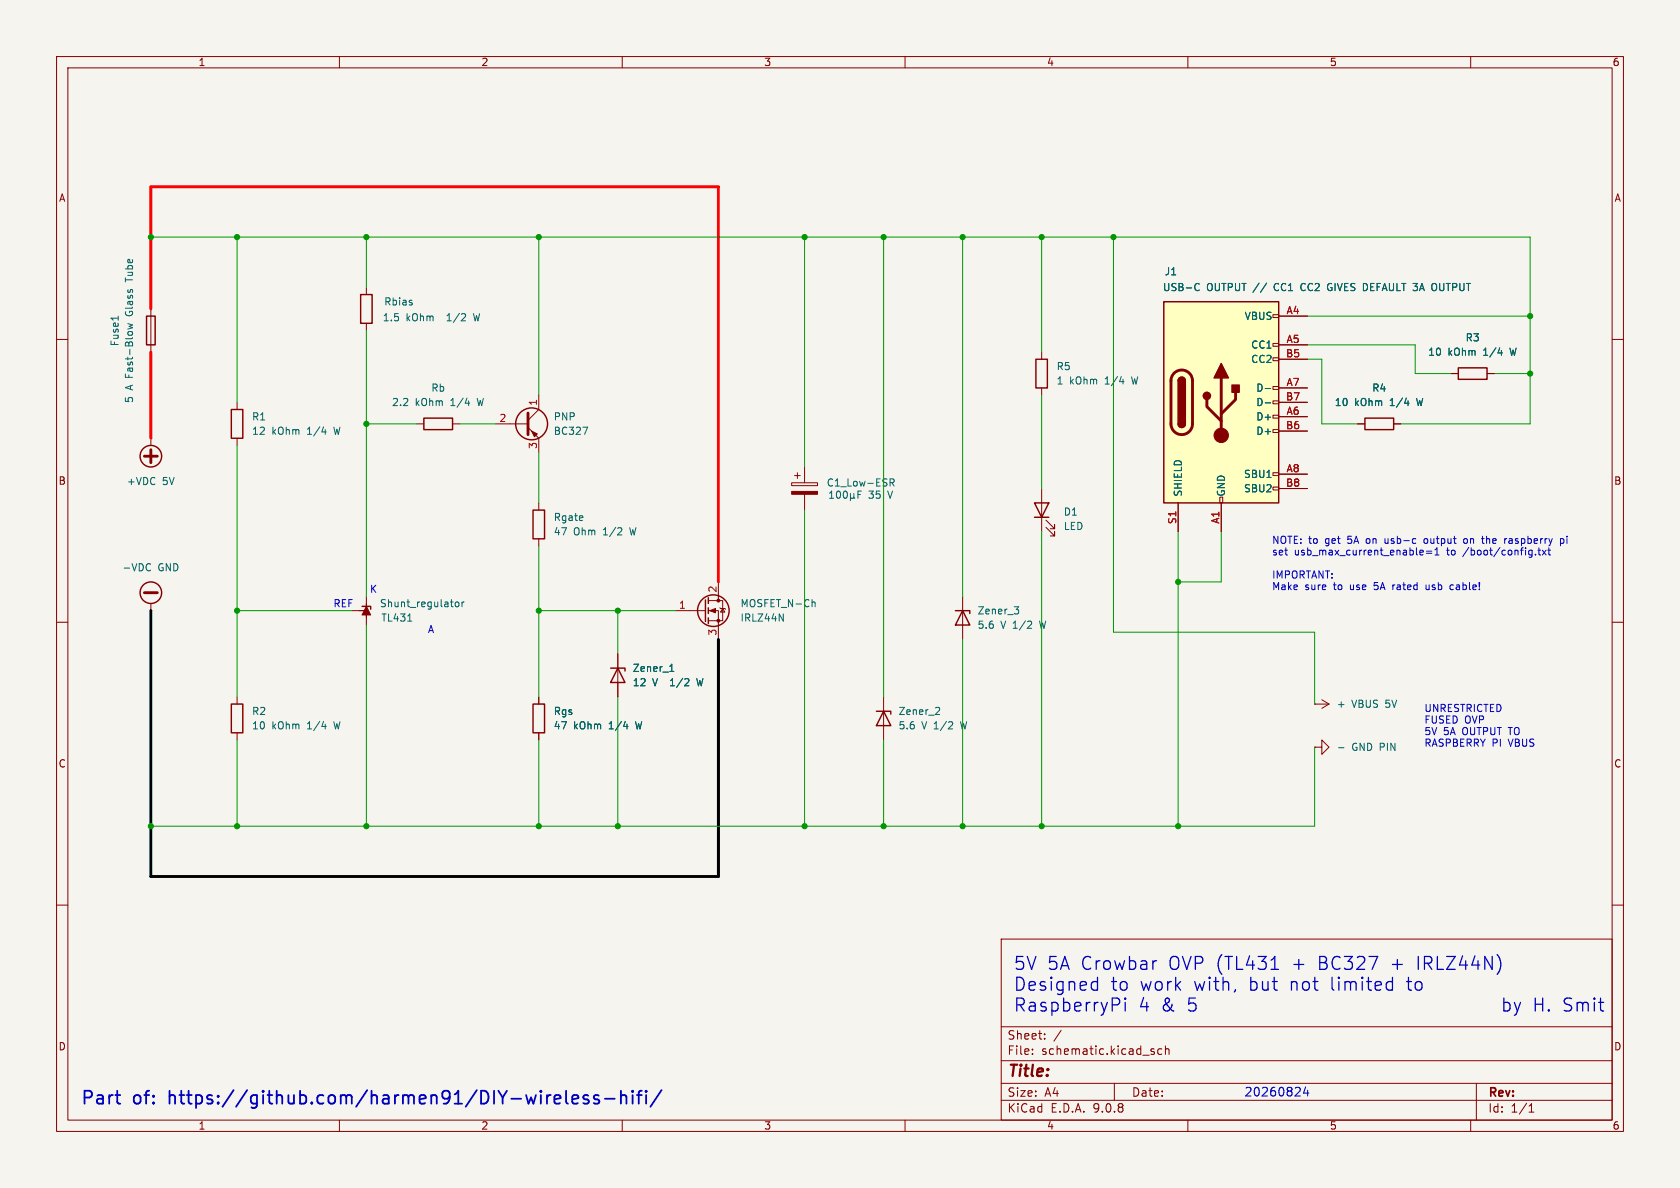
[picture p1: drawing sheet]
<svg xmlns="http://www.w3.org/2000/svg" width="297mm" height="210mm" viewBox="0 0 297 210" stroke-linecap="round" stroke-linejoin="round" font-family="sans-serif">
<path d="M0 0h297v210h-297z" fill="#f5f4ef" stroke="#f5f4ef" stroke-width=".18"/>
<g fill="none" stroke="#840000" stroke-width=".18">
<path d="M10 10h277v190h-277zM12 12h273v186h-273zM60 10v2M110 10v2M160 10v2M210 10v2M260 10v2M64.8 50.8v1.3M64.8 57.2v1.2M10 60h2M26.7 77.5h.1M26.7 77.5v1.2"/>
<path d="M41.9 71.1v1.3M41.9 77.5v1.2M73.7 74.9h1.2M80 74.9h1.3M87.6 74.9h5.7M93.3 75.6l1.9 1.9v2.5M95.2 69.9v2.5l-1.9 1.9M256.5 66h1.3M262.9 66h1.3M285 60h2M140 85.3h4.5v.6h-4.5zM140.5 84.1h1"/>
<path d="M141 83.6v1M142.2 82.6v2.7M142.2 87.4v2.8M184.1 86.4v7.6M184.9 93.2l1.5 1.5v-.7v.7h-.7M184.9 91.9l1.5 1.6v-.8v.8h-.7M10 110h2M109.2 115.6v7.6M119.4 108h5.3M125.2 106.2h2.6v3.5h-2.6M125.2 108h1.8v5M127 102.9v3.3"/>
<path d="M127.3 107.4l.1 .2h.7l.2 .1M127.8 107.6l.3 .6h-.7zM170.2 105.4v7.6M285 110h2M41.9 123.2v1.3M41.9 129.5v1.3M95.2 123.2v1.3M95.2 129.5v1.3M156.2 123.2v7.6M232.4 124.5h.1M232.4 132.1h1.3v-1.3l1.2 1.3-1.2 1.3v-1.3M232.4 132.1h.1"/>
<path d="M232.4 124.5h2.5M233.7 123.7l1.2 .8M234.9 124.5l-1.2 .7M10 160h2M177 166h108v32h-108zM285 160h2M60 198v2M110 198v2M160 198v2M177 194.5h108M177 191.5h108M177 187.5h108"/>
<path d="M177 181.5h108M182.5 186.3v.1M182.5 185.5v.1M184.7 183.6v.1M184.7 182.8v.1M187.6 182.1l-1.3 2M197 191.5v3M203.9 185.9l.2 .2-.2 .3M203.9 185.4l.1 .1M205.4 185.5l-.4-.1-.3 .3v.4l.1 .2h.6M206 185.5l.2-.1 .4 .1 .1 .9M206 184.9v1.5"/>
<path d="M210 198v2M260 198v2M261 191.5v6.5M270.3 196.6h.9M270.3 195.5l.4-.4v1.5"/>
</g>
<g fill="none" stroke="#840000" stroke-width=".25">
<path d="M63.8 52.1h2v5.1h-2zM40.9 72.4h2v5.1h-2zM74.9 73.9h5.1v2h-5.1zM257.8 65h5.1v2.1h-5.1zM182.9 88.9h2.5l-1.3 2.5zM182.9 91.4h2.5M107.9 118.1h2.6v.5M109.2 118.1l1.3 2.6h-2.6zM124.7 106v3.9M125.2 105.7v1M125.2 107.4v1.1M125.2 109.2v1"/>
<path d="M168.9 108h2.5v.5M170.2 108l1.2 2.5h-2.5zM40.9 124.5h2v5h-2zM94.2 124.5h2.1v5h-2.1zM154.9 125.7h2.6v.5M156.2 125.7l1.3 2.6h-2.6z"/>
<circle cx="94" cy="74.9" r="2.82"/>
<circle cx="26.7" cy="80.6" r="1.9"/>
<circle cx="126.1" cy="107.9" r="2.79"/>
</g>
<g fill="none" stroke="#006464" stroke-width=".18">
<path d="M81.5 56.7h.8M82.2 55.6v.4M56.9 76.4h.8M57.5 75.9v.9M82.2 71.3h.8M82.9 70.9v.8M103 75.5h.9l-.6 1.3M264.8 62.4h.8M265.4 62v.8M146.7 88.1h.7M146.9 87l-.2 .2M147 86.8v1.3"/>
<path d="M148 86.9a.69 .69 0 0 0 .3 1.2l.2-.1 .1-.4-.1-.7M149.2 86.9a.69 .69 0 0 0 .3 1.2l.2-.1 .1-.4-.1-.7M150.3 87.9l.2 .2h.3l.2-.2M150.3 87.2v1.3M151 87.9l.1 .2M151 87.2v.7M151.7 87.4h.4M151.7 86.8v1.3M157.3 85.3h.7l.1-.2-.1-.3-.7-.1v1.2M157.7 85.3l.4 .6M118.4 118.7h.7M118.5 117.7l.3-.3v1.3"/>
<path d="M137.8 108.5l.7 1.3v-1.3M143.7 106.4l.4 .2v.7M179.3 107.3h.8l-.4 .4M179.8 107.7l.3 .3v.3l-.3 .2M182.1 109.8l.3 .2-.1 .3-.7 .8h.8M56.9 128.4h.8M57.5 128v.8M110.2 128.4h.8M110.8 128v.8M121 121.2h.8M121.7 120.1v.4M165.9 125l.2 .3v.3l-.8 .7h.8"/>
<path d="M168.2 127.6l.2 .2v.3l-.8 .7h.8M236.6 132.2h1"/>
</g>
<g fill="#840000" stroke="#840000" stroke-width=".18">
<path d="M140 86.9h4.5v.5h-4.5z"/>
<path d="M125.5 108l1-.4v.7z"/>
<path d="M94 76.2l1 .5-.5 .5z"/>
<circle cx="127" cy="106.2" r=".25"/>
<circle cx="127" cy="109.7" r=".25"/>
</g>
<path d="M26.7 79.5v2.3M93.3 73v3.8M25.5 80.6h2.3" fill="none" stroke="#840000" stroke-width=".51"/>
<path d="M205.7 53.3h20.4v35.6h-20.4z" fill="#ffffc2"/>
<g fill="none" stroke="#840000" stroke-width=".18">
<path d="M26.7 54.6v7.6M225 55.6h1.1v.5h-1.1zM226.1 55.9h5M184.1 62.2v1.3M184.1 68.6v1.3M225 60.7h1.1v.5h-1.1zM225 63.2h1.1v.6h-1.1zM225 68.3h1.1v.5h-1.1zM225 70.9h1.1v.5h-1.1zM225 73.4h1.1v.5h-1.1zM225 75.9h1.1v.6h-1.1zM226.1 61h5"/>
<path d="M226.1 63.5h5M226.1 68.6h5M226.1 71.1h5M226.1 73.7h5M226.1 76.2h5M240 74.9h1.3M246.4 74.9h1.2M256.5 66h1.3M262.9 66h1.3M95.2 88.9v1.3M95.2 95.3v1.2M208.3 88.9v5.1"/>
<path d="M215.6 87.9h.6v1h-.6zM215.9 88.9v5.1M225 83.6h1.1v.5h-1.1zM225 86.1h1.1v.5h-1.1zM226.1 83.8h5M226.1 86.4h5M26.7 108h.1M26.7 106.7v1.3M62.2 108h2.6M64.8 106.7v2.5M64.8 105.4v5.1M109.2 115.6v2.5"/>
<path d="M95.2 123.2v1.3M95.2 129.5v1.3M109.2 120.7v2.5"/>
</g>
<g fill="none" stroke="#840000" stroke-width=".25">
<path d="M25.9 55.9h1.5v5.1h-1.5zM205.7 53.3h20.4v35.6h-20.4zM183.1 63.5h2.1v5.1h-2.1zM208.3 67.3a.64 .64 0 0 1 .6-.6 .64 .64 0 0 1 .6 .6M208.3 74.9a.64 .64 0 0 0 .6 .7 .64 .64 0 0 0 .6-.7M241.3 73.9h5.1v2h-5.1zM94.2 90.2h2.1v5.1h-2.1zM64 107.2h1.5v.5"/>
<circle cx="26.7" cy="104.8" r="1.9"/>
</g>
<path d="M207.6 66a1.9 1.9 0 0 1 2-.4 1.9 1.9 0 0 1 1.2 1.7v7.6a1.91 1.91 0 0 1-1.9 1.9 1.91 1.91 0 0 1-1.9-1.9v-7.7l.2-.7zM213.4 70.6v1.3l2.5 2.5M215.9 66.8v10.2M218.4 69.3v1.3l-2.5 2.6M25.5 104.8h2.3" fill="none" stroke="#840000" stroke-width=".51"/>
<g fill="#840000" stroke="#840000" stroke-width=".25">
<path d="M208.3 67.3h1.2v7.6h-1.2z"/>
<path d="M208.5 66.9a.64 .64 0 0 1 .7-.2 .64 .64 0 0 1 .3 .6h-1.2z"/>
<path d="M208.3 74.9h1.2a.64 .64 0 0 1-.6 .7 .64 .64 0 0 1-.6-.7z"/>
<path d="M215.9 64.3l1.3 2.5h-2.6z"/>
<path d="M217.8 68.1h1.3v1.2h-1.3z"/>
<circle cx="213.4" cy="70" r=".63"/>
</g>
<g fill="#840000" stroke="#840000" stroke-width=".18">
<path d="M64.8 107.2l.7 1.5h-1.5z"/>
<circle cx="215.9" cy="77" r="1.27"/>
</g>
<g fill="none" stroke="#006464" stroke-width=".18">
<path d="M20.9 55.9v.7M22.6 57.2l.8 .3-.6 .2 .6 .2-.8 .3M211.5 50.2l.3-.1 .2 .1M212 51.3l-.2 .1-.3-.1M223.9 50l-1.1 1.7M234.9 50.2l-.2 .5 .2 .6M253.7 50.1l.2 .2M253.9 51.2l-.2 .2M197.9 67.5h.8M198.5 67v.9M223.7 68.7h.9M223.7 71.2h.9"/>
<path d="M248.3 71.3h.8M248.9 70.9v.8M264.8 62.4h.8M265.4 62v.8M26.4 99.6l.2 .2M109.7 93.3l.2 .2v.3l-.8 .8h.8M26.6 100.8l-.2 .1M72.1 109.8h.7M80.6 106.5l.3-.1 .2 .3v.3l-.2 .3-.3-.1-.1-.2zM81.7 106.4v.9M82 106.4l-.3 .3M118.4 118.7h.7"/>
<path d="M118.5 117.7l.3-.3v1.3M110.2 128.4h.8M110.8 128v.8M121 121.2h.8M121.7 120.1v.4"/>
</g>
<g fill="none" stroke="#009600" stroke-width=".18">
<path d="M26.7 41.9h243.8v33h-22.9M41.9 41.9v29.2M64.8 41.9v8.9M64.8 58.4v47M95.2 41.9v28M142.2 41.9v40.7M156.2 41.9v81.3M170.2 41.9v63.5M184.1 41.9v20.3M196.8 41.9v69.9h35.6v12.7M231.1 55.9h39.4M41.9 78.7v44.5"/>
<path d="M64.8 74.9h8.9M81.3 74.9h6.3M184.1 69.9v16.5M231.1 63.5h2.6v11.4h6.3M231.1 61h19.1v5h6.3M264.2 66h6.3M95.2 80v8.9M95.2 96.5v26.7M142.2 90.2v55.9M184.1 94v52.1M208.3 94v52.1M215.9 94v8.9h-7.6"/>
<path d="M41.9 108h20.3M64.8 110.5v35.6M95.2 108h24.2M109.2 108v7.6M170.2 113v33.1M41.9 130.8v15.3M95.2 130.8v15.3M109.2 123.2v22.9M156.2 130.8v15.3M232.4 132.1v14h-205.7"/>
</g>
<path d="M26.7 108v46.9h100.3v-41.9" fill="none" stroke="#000" stroke-width=".51"/>
<path d="M26.7 54.6v-21.6h100.3v69.9M26.7 62.2v15.3" fill="none" stroke="#f00" stroke-width=".51"/>
<g fill="none" stroke="#0000c2" stroke-width=".18">
<path d="M244.8 95.2v.7l.2 .2M251 97.9l.2 .2 .4-.1M251 97.4l.2-.1h.2l.2 .1v.2l-.6 .1M252.2 97.4h.9M252.2 97.8h.9M252.2 95.2l-.3 .1-.2 .2 .1 .4 .4 .2M253.7 98.1h.7M254 96.8v1.3M259.3 95.3l-.3-.1-.2 .3v.4l.2 .2 .3-.1M261.9 95.2h.5M262.3 96.1h.1M266.3 95.2h.1"/>
<path d="M267.2 95.2l-.4 .1M267.2 95.6h-.3l-.2 .2 .1 .2 .4 .1M271.5 98v.1M272.1 96.8v1.1l.3 .2M272.7 97.3l.6 .8M273.3 97.3l-.6 .8M273.8 96.8v1.1l.3 .2M275.9 95.3l.3-.1 .3 .3-.1 .5h-.5M275.9 95.2v1.3M277 94.8v.1M277 95.2v.9M246.2 103.4v.8"/>
<path d="M246.5 103.4l-.3 .2M252.1 103.4v.7l.4 .1M256.9 103.5l-.3-.1-.3 .2 .2 .6h.4"/>
</g>
<path d="M230.8 192.1l-.3 1.1h.9M231.2 192.7v1" fill="none" stroke="#0000c2" stroke-width=".19"/>
<g fill="none" stroke="#0000c2" stroke-width=".22">
<path d="M193.4 173.5l.6 .1M194 172.8v2.2M194 174.9l-.6 .1M197.7 176.5a.62 .62 0 0 1 .2 .7 .62 .62 0 0 1-.4 .4h-.9M198.8 176.5l.1 .2M198.9 176.4v.3M198.9 177.2v1.5M199 176.5l-.1 .2M204.3 169.8h.2M248.7 173.5h.8M250.7 169.1v2.3M266.8 177.4l.2 .2-.2 .9"/>
<path d="M271.4 177.5h1.3M281.9 176.4v.3M281.9 177.2v1.5M281.9 176.4l-.1 .1 .1 .2M281.9 176.4l.1 .1-.1 .2M282.6 177.2h.9M283 176.4v2l.1 .2 .4 .1"/>
</g>
<g fill="none" stroke="#0000c2" stroke-width=".32">
<path d="M20.4 193.6h.9M20.8 195l.5 .1M96.7 193.6v1.5M97.4 193.6a.58 .58 0 0 0-.7 .4M98 194.3l1.1-.2-.1-.4-.7-.1-.3 .3 .1 1.1 .2 .1 .7-.1M100.1 192.8v2l.3 .3M101.2 194.3l1.1-.2-.2-.4-.6-.1-.3 .3 .1 1.1 .2 .1 .6-.1M104 193.7l-.5-.1-.4 .3 .1 .3 .8 .2 .1 .3-.1 .3-.2 .1-.7-.1M105.8 193.7l-.5-.1-.3 .3 .1 .3 .7 .2 .2 .3-.2 .3-.2 .1-.6-.1M106.9 194.2h1.8M109.8 193.8a.57 .57 0 0 1 .9 .1v1.2M109.8 192.8v2.3"/>
<path d="M111.8 192.8v.2M111.8 193.6v1.5M111.8 192.8l-.1 .1 .1 .1M111.8 192.8l.1 .1-.1 .1M112.6 193.6h.9M113.5 192.8l-.5 .1-.1 .2v2M114.2 192.8v.2M114.2 193.6v1.5M114.2 192.8l-.1 .1 .1 .1M114.2 192.8l.1 .1-.1 .1M116.9 192.7l-1.9 2.9"/>
</g>
<g fill="#009600" stroke="#009600" stroke-width=".18">
<circle cx="95.2" cy="41.9" r=".46"/>
<circle cx="109.2" cy="108" r=".46"/>
<circle cx="26.7" cy="41.9" r=".46"/>
<circle cx="41.9" cy="41.9" r=".46"/>
<circle cx="64.8" cy="74.9" r=".46"/>
<circle cx="41.9" cy="108" r=".46"/>
<circle cx="64.8" cy="41.9" r=".46"/>
<circle cx="142.2" cy="41.9" r=".46"/>
<circle cx="156.2" cy="41.9" r=".46"/>
<circle cx="170.2" cy="41.9" r=".46"/>
<circle cx="184.1" cy="41.9" r=".46"/>
<circle cx="95.2" cy="108" r=".46"/>
<circle cx="156.2" cy="146.1" r=".46"/>
<circle cx="142.2" cy="146.1" r=".46"/>
<circle cx="170.2" cy="146.1" r=".46"/>
<circle cx="184.1" cy="146.1" r=".46"/>
<circle cx="64.8" cy="146.1" r=".46"/>
<circle cx="26.7" cy="146.1" r=".46"/>
<circle cx="41.9" cy="146.1" r=".46"/>
<circle cx="95.2" cy="146.1" r=".46"/>
<circle cx="109.2" cy="146.1" r=".46"/>
<circle cx="208.3" cy="102.9" r=".46"/>
<circle cx="270.5" cy="66" r=".46"/>
<circle cx="270.5" cy="55.9" r=".46"/>
<circle cx="208.3" cy="146.1" r=".46"/>
<circle cx="196.8" cy="41.9" r=".46"/>
</g>
<g font-size="3.2" fill="#0000c2">
<text x="179.1" y="171.8">5V 5A Crowbar</text>
<text x="206.9" y="171.8">OVP (TL431</text>
<text x="229.1" y="171.8">+</text>
<text x="233.9" y="171.8">BC327</text>
<text x="246.9" y="171.8">+</text>
<text x="251.7" y="171.8">IRLZ44N)</text>
<text x="179.1" y="175.5">Designed</text>
<text x="179.1" y="179.2">RaspberryPi</text>
<text x="196.4" y="175.5">to</text>
<text x="201.3" y="179.2">4</text>
<text x="201.7" y="175.5">work</text>
<text x="205.4" y="179.2">&amp;</text>
<text x="210.2" y="179.2">5</text>
<text x="211.4" y="175.5">with,</text>
<text x="221.3" y="175.5">but</text>
<text x="228.7" y="175.5">not</text>
<text x="236.1" y="175.5">limited</text>
<text x="249.8" y="175.5">to</text>
<text x="262.4" y="179.2">by</text>
<text x="268.2" y="179.2">H.</text>
<text x="273.6" y="179.2">Smit</text>
<text x="14.2" y="195.7">Part</text>
<text x="23.5" y="195.7">of:</text>
<text x="30.2" y="195.7">https://github.com/harmen91/DIY-wireless-hifi/</text>
</g>
<text font-size="2.8" fill="#840000" x="178" y="190.9">Title:</text>
<g font-size="2.1" fill="#840000">
<text x="178" y="184">Sheet:</text>
<text x="178" y="186.7">File:</text>
<text x="184.1" y="186.7">schematic.kicad_sch</text>
<text x="178" y="196.9">KiCad</text>
<text x="178" y="194.1">Size:</text>
<text x="184.7" y="194.1">A4</text>
<text x="185.7" y="196.9">E.D.A.</text>
<text x="193.3" y="196.9">9.0.8</text>
<text x="200" y="194.1">Date:</text>
<text x="263" y="194.3">Rev:</text>
<text x="263" y="196.9">Id:</text>
<text x="267.1" y="196.9">1/1</text>
</g>
<text font-size="2.1" fill="#0000c2" x="219.9" y="194.1">20260824</text>
<g font-size="1.8" fill="#840000">
<text x="35" y="11.9">1</text>
<text x="85" y="11.9">2</text>
<text x="135" y="11.9">3</text>
<text x="185" y="11.9">4</text>
<text x="235" y="11.9">5</text>
<text x="285" y="11.9">6</text>
<text x="10.3" y="35.9">A</text>
<text x="285.3" y="35.9">A</text>
<text x="10.3" y="85.9">B</text>
<text x="285.3" y="85.9">B</text>
<text x="10.3" y="135.9">C</text>
<text x="285.3" y="135.9">C</text>
<text x="10.3" y="185.9">D</text>
<text x="285.3" y="185.9">D</text>
<text x="35" y="199.9">1</text>
<text x="85" y="199.9">2</text>
<text x="135" y="199.9">3</text>
<text x="185" y="199.9">4</text>
<text x="235" y="199.9">5</text>
<text x="285" y="199.9">6</text>
</g>
<g font-size="1.8" fill="#006464">
<text x="23.7" y="49.2" transform="rotate(-90 23.7 49.2)">Tube</text>
<text x="205.5" y="51.7">USB-C</text>
<text x="205.8" y="48.9">J1</text>
<text x="213.3" y="51.7">OUTPUT //</text>
<text x="225.5" y="51.7">CC1</text>
<text x="230.4" y="51.7">CC2</text>
<text x="235.4" y="51.7">GIVES DEFAULT 3A</text>
<text x="254.4" y="51.7">OUTPUT</text>
<text x="23.7" y="55.6" transform="rotate(-90 23.7 55.6)">Glass</text>
<text x="67.6" y="57">1.5</text>
<text x="67.8" y="54.2">Rbias</text>
<text x="71.8" y="57">kOhm</text>
<text x="79.3" y="57">1/2</text>
<text x="84.2" y="57">W</text>
<text x="219.9" y="56.7">VBUS</text>
<text x="21.2" y="61.3" transform="rotate(-90 21.2 61.3)">Fuse1</text>
<text x="186.7" y="65.6">R5</text>
<text x="221.1" y="61.8">CC1</text>
<text x="221.1" y="64.4">CC2</text>
<text x="252.4" y="63.1">10</text>
<text x="256" y="63.1">kOhm</text>
<text x="259" y="60.6">R3</text>
<text x="262.3" y="63.1">1/4</text>
<text x="267.3" y="63.1">W</text>
<text x="23.7" y="71.3" transform="rotate(-90 23.7 71.3)">5</text>
<text x="23.7" y="69" transform="rotate(-90 23.7 69)">A Fast-Blow</text>
<text x="69.2" y="72">2.2</text>
<text x="73.4" y="72">kOhm</text>
<text x="76.2" y="69.4">Rb</text>
<text x="79.8" y="72">1/4</text>
<text x="84.7" y="72">W</text>
<text x="186.7" y="68.2">1</text>
<text x="189.1" y="68.2">kOhm</text>
<text x="195.5" y="68.2">1/4</text>
<text x="200.4" y="68.2">W</text>
<text x="222" y="69.4">D-</text>
<text x="222" y="72">D-</text>
<text x="235.9" y="72">10</text>
<text x="239.5" y="72">kOhm</text>
<text x="242.5" y="69.4">R4</text>
<text x="245.8" y="72">1/4</text>
<text x="250.8" y="72">W</text>
<text x="44.5" y="74.5">R1</text>
<text x="44.5" y="77.1">12</text>
<text x="48" y="77.1">kOhm</text>
<text x="54.4" y="77.1">1/4</text>
<text x="59.3" y="77.1">W</text>
<text x="97.8" y="74.5">PNP</text>
<text x="97.8" y="77.1">BC327</text>
<text x="222" y="74.5">D+</text>
<text x="222" y="77.1">D+</text>
<text x="22.3" y="86">+VDC</text>
<text x="28.7" y="86">5V</text>
<text x="146.1" y="86.2">C1_Low-ESR</text>
<text x="153.5" y="88.4">35</text>
<text x="157.1" y="88.4">V</text>
<text x="209.1" y="87.9" transform="rotate(-90 209.1 87.9)">SHIELD</text>
<text x="216.8" y="87.9" transform="rotate(-90 216.8 87.9)">GND</text>
<text x="219.8" y="84.7">SBU1</text>
<text x="219.8" y="87.2">SBU2</text>
<text x="97.8" y="92.3">Rgate</text>
<text x="97.8" y="94.8">47</text>
<text x="101.4" y="94.8">Ohm</text>
<text x="106.7" y="94.8">1/2</text>
<text x="111.7" y="94.8">W</text>
<text x="188" y="91.4">D1</text>
<text x="188" y="93.9">LED</text>
<text x="21.5" y="101.2">-VDC</text>
<text x="27.9" y="101.2">GND</text>
<text x="67.1" y="107.5">Shunt_regulator</text>
<text x="130.8" y="107.5">MOSFET_N-Ch</text>
<text x="67.3" y="110.1">TL431</text>
<text x="130.8" y="110.1">IRLZ44N</text>
<text x="172.7" y="111.4">5.6</text>
<text x="172.7" y="108.8">Zener_3</text>
<text x="176.9" y="111.4">V 1/2</text>
<text x="184.1" y="111.4">W</text>
<text x="111.8" y="119">Zener_1</text>
<text x="111.8" y="121.5">12</text>
<text x="115.4" y="121.5">V</text>
<text x="118.8" y="121.5">1/2</text>
<text x="123.7" y="121.5">W</text>
<text x="236.2" y="125.3">+</text>
<text x="239" y="125.3">VBUS</text>
<text x="245" y="125.3">5V</text>
<text x="44.5" y="126.6">R2</text>
<text x="44.5" y="129.1">10</text>
<text x="48" y="129.1">kOhm</text>
<text x="54.4" y="129.1">1/4</text>
<text x="59.3" y="129.1">W</text>
<text x="97.8" y="126.6">Rgs</text>
<text x="97.8" y="129.1">47</text>
<text x="101.4" y="129.1">kOhm</text>
<text x="107.8" y="129.1">1/4</text>
<text x="112.7" y="129.1">W</text>
<text x="158.8" y="129.1">5.6</text>
<text x="158.8" y="126.6">Zener_2</text>
<text x="163" y="129.1">V 1/2</text>
<text x="170.1" y="129.1">W</text>
<text x="239" y="132.9">GND PIN</text>
</g>
<g font-size="1.8" fill="#a90000">
<text x="227.3" y="55.6">A4</text>
<text x="227.3" y="63.2">B5</text>
<text x="227.3" y="60.7">A5</text>
<text x="95" y="71.8" transform="rotate(-90 95 71.8)">1</text>
<text x="227.3" y="70.9">B7</text>
<text x="227.3" y="68.3">A7</text>
<text x="88.2" y="74.7">2</text>
<text x="227.3" y="75.9">B6</text>
<text x="227.3" y="73.4">A6</text>
<text x="95" y="79.4" transform="rotate(-90 95 79.4)">3</text>
<text x="227.3" y="83.6">A8</text>
<text x="227.3" y="86.1">B8</text>
<text x="208" y="92.8" transform="rotate(-90 208 92.8)">S1</text>
<text x="215.6" y="92.7" transform="rotate(-90 215.6 92.7)">A1</text>
<text x="119.9" y="107.7">1</text>
<text x="126.7" y="104.8" transform="rotate(-90 126.7 104.8)">2</text>
<text x="126.7" y="112.5" transform="rotate(-90 126.7 112.5)">3</text>
</g>
<g font-size="1.8" fill="#0000c2">
<text x="224.8" y="96.3">NOTE: to</text>
<text x="224.8" y="98.4">set</text>
<text x="228.8" y="98.4">usb_max_current_enable=1</text>
<text x="234.4" y="96.3">get</text>
<text x="238.5" y="96.3">5A</text>
<text x="242" y="96.3">on</text>
<text x="245.5" y="96.3">usb-c</text>
<text x="252.6" y="96.3">output</text>
<text x="255.9" y="98.4">to</text>
<text x="259" y="98.4">/boot/config.txt</text>
<text x="259.8" y="96.3">on</text>
<text x="263.3" y="96.3">the</text>
<text x="267.4" y="96.3">raspberry</text>
<text x="58.9" y="107.5">REF</text>
<text x="65.3" y="105">K</text>
<text x="224.8" y="102.5">IMPORTANT:</text>
<text x="224.8" y="104.5">Make</text>
<text x="230.7" y="104.5">sure</text>
<text x="235.9" y="104.5">to</text>
<text x="238.9" y="104.5">use</text>
<text x="243.4" y="104.5">5A</text>
<text x="246.9" y="104.5">rated</text>
<text x="252.9" y="104.5">usb</text>
<text x="257.4" y="104.5">cable!</text>
<text x="75.6" y="112.1">A</text>
<text x="251.7" y="126.1">UNRESTRICTED</text>
<text x="251.7" y="128.1">FUSED OVP</text>
<text x="251.7" y="130.2">5V</text>
<text x="255.2" y="130.2">5A</text>
<text x="258.7" y="130.2">OUTPUT TO</text>
<text x="251.7" y="132.2">RASPBERRY PI</text>
<text x="266.8" y="132.2">VBUS</text>
</g>
</svg>
